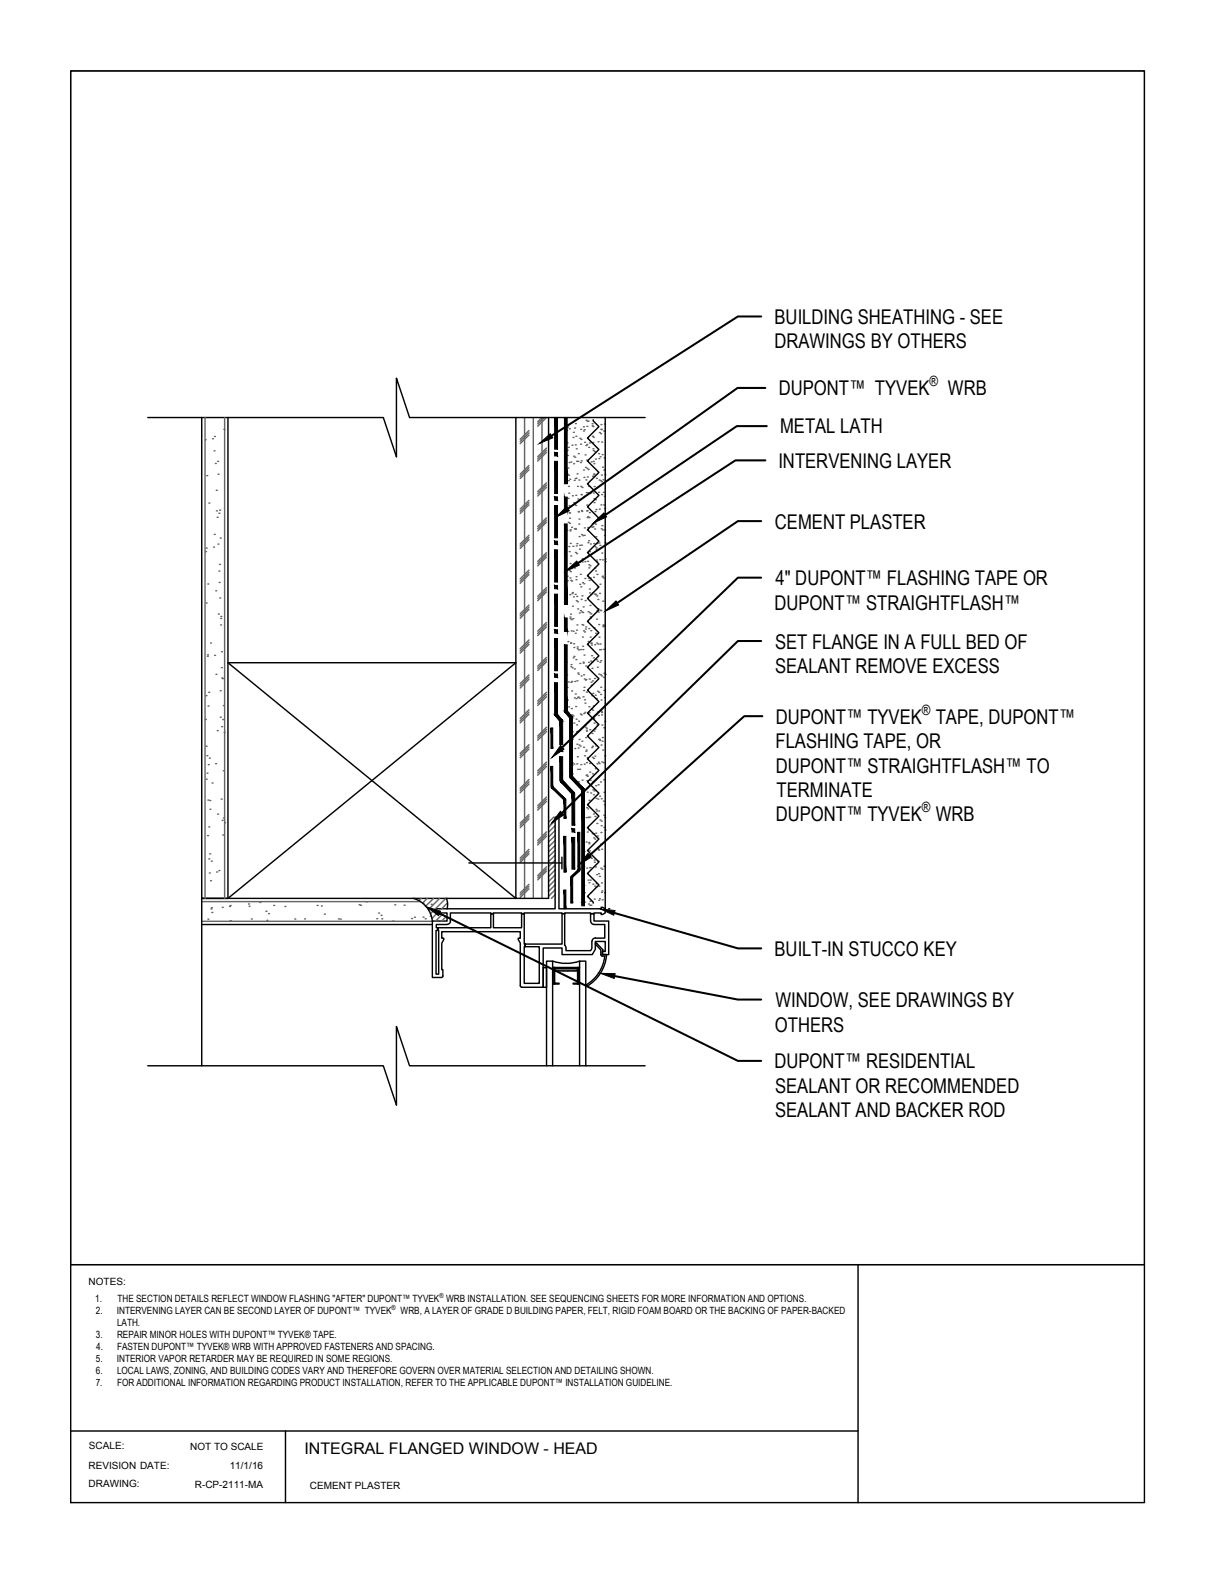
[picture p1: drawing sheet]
<svg xmlns="http://www.w3.org/2000/svg" width="216mm" height="279mm" viewBox="0 0 216 279" stroke-linecap="round" stroke-linejoin="round" font-family="sans-serif">
<!-- layer: ATI-SAM -->
<g fill="#000" stroke="#000" stroke-width=".18">
<path d="M97.7 136v3.6h.4zM97.7 136h.4v3.6z"/>
<path d="M97.7 129.2v3.6h.4zM97.7 129.2h.4v3.6z"/>
<path d="M100 148.4v6.3h.4zM100 148.4h.4v6.3z"/>
<path d="M100 141.9v3.3h.4zM100 141.9h.4v3.3z"/>
<path d="M97.8 139.7l2.3 2.3 .2-.2zM97.8 139.7l.2-.2 2.3 2.3z"/>
<path d="M101.3 155.6l.3 4.6v-4.6zM101.3 155.6l.3 4.6h-.3z"/>
<path d="M102.5 147.6v6.8h.4zM102.5 147.6h.4v6.8z"/>
<path d="M102.6 154.3l-1.1 1.4 1.3-1.2zM101.3 155.4l1.3-1.1-1.1 1.4z"/>
<path d="M100 157.9v3.3h.4zM100 157.9h.4v3.3z"/>
</g>
<path d="M97.7 129.2h.4M100 141.9h.4" fill="none" stroke="#000" stroke-width=".18"/>
<!-- layer: -ATI-WRB -->
<g fill="#000" stroke="#000" stroke-width=".18">
<path d="M98.4 74.1v5.6h.5zM98.4 74.1h.5v5.6z"/>
<path d="M98.4 96v.6h.5zM98.4 96h.5v.6z"/>
<path d="M98.4 89.7v5.7h.5zM98.4 89.7h.5v5.7z"/>
<path d="M98.4 88.1v.6h.5zM98.4 88.1h.5v.6z"/>
<path d="M98.4 81.8v5.8h.5zM98.4 81.8h.5v5.8z"/>
<path d="M98.4 80.3v.6h.5zM98.4 80.3h.5v.6z"/>
<path d="M98.4 113.3v5.7h.5zM98.4 113.3h.5v5.7z"/>
<path d="M98.4 111.7v.6h.5zM98.4 111.7h.5v.6z"/>
<path d="M98.4 105.4v5.7h.5zM98.4 105.4h.5v5.7z"/>
<path d="M98.4 103.9v.5h.5zM98.4 103.9h.5v.5z"/>
<path d="M98.4 97.5v5.8h.5zM98.4 97.5h.5v5.8z"/>
<path d="M98.4 121.1v5.7h.5zM98.4 121.1h.5v5.7z"/>
<path d="M98.4 119.6v.6h.5zM98.4 119.6h.5v.6z"/>
<path d="M99.3 134.2v4.3h.5zM99.3 134.2h.5v4.3z"/>
<path d="M99.3 132.7v.6h.5zM99.3 132.7h.5v.6z"/>
<path d="M99.3 127.9v4.2h.5zM99.3 127.9h.5v4.2z"/>
<path d="M98.5 126.9l.9 1.2 .4-.4zM98.5 126.9l.3-.3 1 1.1z"/>
<path d="M101.5 148.6v5.6h.5zM101.5 148.6h.5v5.6z"/>
<path d="M101.5 147v.6h.5zM101.5 147h.5v.6z"/>
<path d="M101.5 140.8v5.6h.5zM101.5 140.8h.5v5.6z"/>
<path d="M99.4 138.6l2.1 2.3 .4-.3zM99.4 138.6l.4-.3 2.1 2.3z"/>
</g>
<path d="M98.4 74.1h.5M99.3 127.9h.5M101.5 140.8h.5" fill="none" stroke="#000" stroke-width=".18"/>
<!-- layer: -ATI-HATCH -->
<g fill="none" stroke="#666" stroke-width=".25">
<path d="M100.4 76.1h.1M100.5 76.4h.1M100.6 78.6h.1M100.6 79.9h.1M100.7 75.8h.1M100.8 79.4h.1M101 76.1h.1M101.5 79h.1M101.7 77.6h.1M101.7 76.7h.1M101.9 75.9h.1M102.1 78.9h.1"/>
<path d="M102.1 75.1h.1M102.2 77.4h.1M102.2 79.6h.1M102.9 77.8h.1M103 78.8h.1M103 76.2h.1M103.1 77.9h.1M103.5 75.7h.1M103.5 76.5h.1M103.6 76.2h.1M103.7 78.5h.1M103.9 79h.1"/>
<path d="M104 74.6h.1M104.1 78.9h.1M104.1 75.6h.1M104.2 74.7h.1M104.3 74.7h.1M104.4 79.4h.1M104.6 78.6h.1M105 75.5h.1M105 75.2h.1M105.1 77.4h.1M105.2 78.5h.1M105.2 79.6h.1"/>
<path d="M105.2 75.7h.1M105.2 79.9h.1M105.3 77.6h.1M106.1 78.4h.1M106.3 76.7h.1M106.5 76.9h.1M106.6 75.3h.1M106.6 76.1h.1M106.7 76.2h.1M106.7 78.4h.1M107.1 76.5h.1M107.2 75.2h.1"/>
<path d="M100.5 85.1h.1M100.5 90.6h.1M100.6 94.1h.1M100.7 80.8h.1M100.7 84.1h.1M100.7 83h.1M100.8 88.4h.1M100.8 85.3h.1M100.8 92.7h.1M100.9 86.3h.1M100.9 84.3h.1M100.9 87.5h.1"/>
<path d="M100.9 97h.1M101 82h.1M101 89.7h.1M101 91h.1M101 97.9h.1M101 92.8h.1M101 91.9h.1M101.1 85h.1M101.1 94.2h.1M101.1 100h.1M101.2 94h.1M101.2 96.4h.1"/>
<path d="M101.3 98.6h.1M101.3 82h.1M101.4 93.5h.1M101.6 88h.1M101.6 96.9h.1M101.8 80.9h.1M101.8 82.3h.1M101.8 89.2h.1M101.9 85.2h.1M101.9 93.8h.1M101.9 89.5h.1M102 81.1h.1"/>
<path d="M102 84.9h.1M102 93.8h.1M102.1 98h.1M102.1 93.9h.1M102.1 89.7h.1M102.1 87.9h.1M102.2 84.8h.1M102.2 96.8h.1M102.3 81.8h.1M102.3 98.2h.1M102.3 96.4h.1M102.4 84.1h.1"/>
<path d="M102.4 86.3h.1M102.5 81.8h.1M102.5 88.5h.1M102.6 90.7h.1M102.6 80.5h.1M102.6 90.8h.1M102.7 93h.1M102.7 99.8h.1M102.7 85.2h.1M102.7 92.1h.1M102.7 95.2h.1M102.8 97.4h.1"/>
<path d="M102.8 96.7h.1M102.9 99.7h.1M103 82h.1M103 86.3h.1M103.1 87.7h.1M103.1 81.8h.1M103.1 90.6h.1M103.2 96.7h.1M103.2 94.8h.1M103.2 90.7h.1M103.2 86.5h.1M103.3 99.3h.1"/>
<path d="M103.3 99.7h.1M103.3 99.1h.1M103.4 95h.1M103.5 83.4h.1M103.6 84.7h.1M103.6 88.1h.1M103.6 95h.1M103.7 93.6h.1M103.8 99.6h.1M103.8 80.7h.1M103.9 82.9h.1M103.9 85.1h.1"/>
<path d="M104 87.4h.1M104.1 81.6h.1M104.1 90.6h.1M104.1 89.6h.1M104.1 83.1h.1M104.2 90.6h.1M104.2 91.8h.1M104.2 84.6h.1M104.2 94.1h.1M104.2 99.6h.1M104.2 87.4h.1M104.3 93.6h.1"/>
<path d="M104.3 91.6h.1M104.3 96.3h.1M104.3 83.3h.1M104.4 98.5h.1M104.4 95.9h.1M104.5 86.3h.1M104.5 91.8h.1M104.6 90.9h.1M104.6 97.9h.1M104.7 87.6h.1M104.7 96.5h.1M104.9 81.9h.1"/>
<path d="M105 93.5h.1M105.1 84.5h.1M105.2 93.5h.1M105.3 87.5h.1M105.3 81.9h.1M105.3 96.4h.1M105.3 84.1h.1M105.3 84.2h.1M105.4 82.3h.1M105.4 88.5h.1M105.4 89.2h.1M105.4 86.3h.1"/>
<path d="M105.4 80.1h.1M105.5 88.5h.1M105.5 93.8h.1M105.5 92.8h.1M105.6 90.7h.1M105.6 97h.1M105.6 93h.1M105.6 88.7h.1M105.6 81.4h.1M105.7 95.2h.1M105.7 90.4h.1M105.8 97.4h.1"/>
<path d="M105.8 97.2h.1M105.8 99.4h.1M105.8 84.8h.1M105.8 99.7h.1M105.9 96.4h.1M106.2 87.3h.1M106.2 80.5h.1M106.2 81.4h.1M106.3 96.3h.1M106.3 85.2h.1M106.3 90.3h.1M106.3 92.1h.1"/>
<path d="M106.4 99.3h.1M106.4 96.7h.1M106.5 81h.1M106.5 85.3h.1M106.6 89.6h.1M106.7 93.8h.1M106.7 84.3h.1M106.7 85.5h.1M106.7 87.7h.1M106.8 98.1h.1M106.8 93.2h.1M106.8 80.7h.1"/>
<path d="M106.9 94h.1M106.9 99.3h.1M106.9 82.9h.1M107 85.1h.1M107 87.3h.1M107.1 89.6h.1M107.1 83.4h.1M107.2 81.2h.1M107.2 91.8h.1M107.2 88h.1M107.2 94h.1M107.2 95h.1"/>
<path d="M107.3 90.2h.1M107.3 84.2h.1M107.3 96.3h.1M107.4 99.2h.1M107.4 99.6h.1M100.4 117.5h.1M100.5 119.7h.1M100.6 102.2h.1M100.6 103h.1M100.7 112h.1M100.7 113.8h.1M101 101.2h.1"/>
<path d="M101.1 105.5h.1M101.1 102.5h.1M101.1 109.7h.1M101.1 109.5h.1M101.2 101.4h.1M101.2 109h.1M101.2 114h.1M101.2 114.1h.1M101.3 103h.1M101.3 118.3h.1M101.3 117.9h.1M101.3 100.8h.1"/>
<path d="M101.3 111.9h.1M101.3 109.9h.1M101.4 103.1h.1M101.5 105.3h.1M101.5 118.5h.1M101.6 107.5h.1M101.6 105.1h.1M101.6 109.8h.1M101.7 112h.1M101.7 116.7h.1M101.7 105.9h.1M101.8 114.2h.1"/>
<path d="M101.8 114.9h.1M101.8 116.4h.1M101.9 118.7h.1M101.9 100.8h.1M102 105.4h.1M102.1 112.3h.1M102.2 117h.1M102.2 102.8h.1M102.2 102.3h.1M102.2 106.6h.1M102.3 111.8h.1M102.3 105.8h.1"/>
<path d="M102.4 110.9h.1M102.4 114.8h.1M102.4 115.1h.1M102.4 106.8h.1M102.5 108h.1M102.5 119.4h.1M102.6 115.3h.1M102.6 119.6h.1M102.8 108.7h.1M102.8 103.7h.1M102.9 117.7h.1M102.9 101.9h.1"/>
<path d="M103 108.3h.1M103 115.2h.1M103 104.1h.1M103.1 106.3h.1M103.1 119.9h.1M103.2 108.5h.1M103.2 105.7h.1M103.2 110.8h.1M103.3 113h.1M103.3 103.4h.1M103.3 114.6h.1M103.4 108.7h.1"/>
<path d="M103.4 115.2h.1M103.4 110.9h.1M103.5 117.6h.1M103.5 117.5h.1M103.5 107.7h.1M103.5 111.9h.1M103.5 119.7h.1M103.6 103.6h.1M103.6 116.2h.1M103.7 112.1h.1M103.8 102.6h.1M103.8 106.5h.1"/>
<path d="M103.8 111.6h.1M103.9 111.2h.1M103.9 118.1h.1M104.2 102.2h.1M104.3 108.5h.1M104.3 113.8h.1M104.4 102.5h.1M104.4 117.5h.1M104.5 111.5h.1M104.5 100.7h.1M104.5 100.2h.1M104.5 103h.1"/>
<path d="M104.6 104.5h.1M104.6 105.2h.1M104.6 108.7h.1M104.7 107.4h.1M104.7 100.4h.1M104.7 113h.1M104.7 102.5h.1M104.7 109.4h.1M104.7 109.7h.1M104.8 117.3h.1M104.8 111.9h.1M104.8 108.9h.1"/>
<path d="M104.8 105.5h.1M104.8 114.1h.1M104.9 114.1h.1M104.9 114.4h.1M105 116.3h.1M105 117.5h.1M105 118.6h.1M105.1 105.1h.1M105.3 116.7h.1M105.3 102.4h.1M105.4 111.4h.1M105.4 105.4h.1"/>
<path d="M105.5 114.4h.1M105.5 100.8h.1M105.6 105.4h.1M105.7 101.3h.1M105.7 112.3h.1M105.7 105.5h.1M105.8 117h.1M105.8 109.8h.1M105.9 114.1h.1M105.9 108.3h.1M105.9 101.9h.1M105.9 105.7h.1"/>
<path d="M106 117.3h.1M106 104.1h.1M106 118.4h.1M106.1 106.3h.1M106.1 114.3h.1M106.1 108h.1M106.1 108.6h.1M106.2 110.8h.1M106.2 119.6h.1M106.3 113h.1M106.4 105.3h.1M106.4 115.3h.1"/>
<path d="M106.4 117.5h.1M106.4 103.6h.1M106.5 114.2h.1M106.5 108.3h.1M106.5 119.7h.1M106.6 117.2h.1M106.6 108.3h.1M106.6 115.2h.1M106.7 119.9h.1M106.8 102.3h.1M106.9 102.2h.1M106.9 106.6h.1"/>
<path d="M106.9 111.2h.1M107 110.9h.1M107 102.5h.1M107.1 115.2h.1M107.1 119.4h.1M107.2 111.1h.1M107.4 119.6h.1M100.4 121.7h.1M100.4 122.8h.1M100.6 122h.1M100.7 124.2h.1M100.7 126.4h.1"/>
<path d="M100.8 121h.1M100.9 125.4h.1M101.3 121h.1M101.4 125.7h.1M101.4 126.9h.1M101.4 132.6h.1M101.4 122.6h.1M101.4 120.9h.1M101.4 126.8h.1M101.5 135.8h.1M101.5 129.8h.1M101.5 137.3h.1"/>
<path d="M101.6 131.1h.1M101.6 135.4h.1M101.7 127h.1M101.8 128.3h.1M101.8 135.6h.1M101.9 123.8h.1M102 132.8h.1M102 120.9h.1M102.1 123.1h.1M102.1 125.3h.1M102.2 123.9h.1M102.2 127.6h.1"/>
<path d="M102.3 129.8h.1M102.3 128.6h.1M102.3 135.5h.1M102.3 132h.1M102.4 120.8h.1M102.4 134.2h.1M102.4 129.7h.1M102.5 123.7h.1M102.5 136.5h.1M102.5 138.7h.1M102.5 123.6h.1M102.6 138.7h.1"/>
<path d="M102.6 132.7h.1M102.7 127.9h.1M102.7 132.2h.1M102.7 131.2h.1M102.8 123.8h.1M102.8 136.5h.1M102.9 132.4h.1M102.9 126.7h.1M103 135.6h.1M103.1 126.8h.1M103.2 131.5h.1M103.3 138.4h.1"/>
<path d="M103.4 123.6h.1M103.5 132.6h.1M103.5 122.5h.1M103.6 126.6h.1M103.6 121.9h.1M103.6 120.4h.1M103.6 135.6h.1M103.7 124.1h.1M103.7 134.1h.1M103.8 126.4h.1M103.8 124.7h.1M103.8 129h.1"/>
<path d="M103.8 128.6h.1M103.9 120.6h.1M103.9 130.8h.1M103.9 133.3h.1M104 137.5h.1M104 133.1h.1M104 129.5h.1M104 122.8h.1M104 129.2h.1M104 135.3h.1M104 129.7h.1M104.1 137.5h.1"/>
<path d="M104.1 138.5h.1M104.2 134.4h.1M104.2 137.7h.1M104.2 139.7h.1M104.5 125.4h.1M104.5 126.5h.1M104.5 120.5h.1M104.6 135.4h.1M104.6 129.4h.1M104.6 137h.1M104.7 138.4h.1M104.9 121h.1"/>
<path d="M104.9 121.6h.1M104.9 125.8h.1M105 125.7h.1M105 132.6h.1M105 123.4h.1M105 130.1h.1M105.1 132.4h.1M105.1 134.4h.1M105.1 120.8h.1M105.1 137.3h.1M105.1 126h.1M105.2 123h.1"/>
<path d="M105.2 138.6h.1M105.3 125.2h.1M105.3 134.5h.1M105.3 127.5h.1M105.4 129.7h.1M105.4 128.3h.1M105.5 120.4h.1M105.5 131.9h.1M105.5 134.1h.1M105.6 129.3h.1M105.6 123.3h.1M105.6 136.4h.1"/>
<path d="M105.6 138.3h.1M105.7 132.3h.1M105.8 123.9h.1M105.9 128.6h.1M105.9 135.5h.1M106 122.6h.1M106.1 126.3h.1M106.1 126.9h.1M106.1 135.2h.1M106.2 131.2h.1M106.2 122.8h.1M106.3 135.5h.1"/>
<path d="M106.3 131.2h.1M106.4 131.3h.1M106.5 123.2h.1M106.6 121.9h.1M106.6 124.2h.1M106.6 132.2h.1M106.7 126.2h.1M106.7 126.4h.1M106.7 126.8h.1M106.8 135.2h.1M106.8 128.6h.1M106.8 131.5h.1"/>
<path d="M106.9 130.8h.1M106.9 133.1h.1M107 135.3h.1M107 120.1h.1M107.1 129.1h.1M107.1 122.5h.1M107.2 123.7h.1M107.3 128h.1M107.3 134.1h.1"/>
</g>
<!-- layer: .ATI-HATCH -->
<g fill="none" stroke="#666" stroke-width=".25">
<path d="M36.4 74.1v85.3M36.4 78h.1M37.7 77.8h.1M38 80h.1M38.1 77.4h.1M39.7 76.2h.1M39.8 74.1v85.3M93.1 74.1v85.3M93.8 76.4l-1.5 1.5M93.8 76.8l-1.5 1.5M93.8 77.2l-1.5 1.5M94.6 74.1v85.3"/>
<path d="M95.4 74.8l.8-.7v85.3M96.6 74.1l-1.2 1.1M96.9 79.5l-1.5 1.5M96.9 79.9l-1.5 1.5M96.9 74.1l-1.5 1.5M36.5 97.9h.1M36.6 97.2h.1M36.7 84.4h.1M37.1 89.2h.1M37.9 97.1h.1M38 94.8h.1M38.2 82.2h.1"/>
<path d="M38.4 87h.1M38.4 90.6h.1M38.5 91.8h.1M38.6 81.8h.1M38.7 96.5h.1M38.7 84.1h.1M38.8 91h.1M39 90.5h.1M39.1 95.4h.1M93.8 82.6l-1.5 1.5M93.8 88.8l-1.5 1.5M93.8 95l-1.5 1.5"/>
<path d="M93.8 83l-1.5 1.5M93.8 89.2l-1.5 1.5M93.8 95.3l-1.5 1.6M93.8 83.3l-1.5 1.6M93.8 89.5l-1.5 1.6M93.8 95.7l-1.5 1.6M96.9 85.7l-1.5 1.5M96.9 91.9l-1.5 1.5M96.9 98.1l-1.5 1.5M96.9 86l-1.5 1.6M96.9 92.3l-1.5 1.5M96.9 98.4l-1.5 1.6"/>
<path d="M96.9 80.2l-1.5 1.6M96.9 86.5l-1.5 1.5M96.9 92.6l-1.5 1.6M96.9 98.8l-1.5 1.6M36.6 107h.1M36.8 116.4h.1M36.8 116.2h.1M36.9 103.6h.1M37.4 114.1h.1M38.1 116.3h.1M38.3 104.8h.1M38.3 119.6h.1"/>
<path d="M38.7 108.9h.1M38.8 101.3h.1M38.9 103.3h.1M38.9 100.1h.1M39 106.1h.1M39.1 110.9h.1M39.2 109.7h.1M39.2 109.4h.1M39.3 118.4h.1M39.3 115.6h.1M93.8 101.1l-1.5 1.6M93.8 107.3l-1.5 1.6"/>
<path d="M93.8 113.5l-1.5 1.6M93.8 119.7l-1.5 1.6M93.8 101.5l-1.5 1.6M93.8 107.7l-1.5 1.6M93.8 113.9l-1.5 1.6M93.8 101.9l-1.5 1.6M93.8 108.1l-1.5 1.6M93.8 114.3l-1.5 1.6M96.9 104.3l-1.5 1.5M96.9 110.4l-1.5 1.6M96.9 116.6l-1.5 1.6M96.9 104.6l-1.5 1.6"/>
<path d="M96.9 110.8l-1.5 1.6M96.9 117l-1.5 1.6M96.9 105l-1.5 1.6M96.9 111.2l-1.5 1.6M96.9 117.4l-1.5 1.5M36.4 127.6h.1M36.5 123.4h.1M36.6 132.4h.1M36.6 138.2h.1M36.7 134.1h.1M36.7 137.2h.1M36.9 125.3h.1"/>
<path d="M36.9 135.6h.1M37 122.8h.1M37.1 134.5h.1M37.6 138.9h.1M38.2 135.5h.1M38.5 129.6h.1M39.1 122.5h.1M39.1 127.2h.1M39.3 128.9h.1M39.3 120.3h.1M39.4 120.4h.1M39.5 127.6h.1"/>
<path d="M39.6 125.2h.1M39.6 136.7h.1M39.8 129.9h.1M93.8 125.9l-1.5 1.6M93.8 132.1l-1.5 1.6M93.8 138.3l-1.5 1.6M93.8 120.1l-1.5 1.6M93.8 126.3l-1.5 1.6M93.8 132.5l-1.5 1.5M93.8 138.7l-1.5 1.5M93.8 120.5l-1.5 1.6M93.8 126.7l-1.5 1.5"/>
<path d="M93.8 132.9l-1.5 1.5M93.8 139.1l-1.5 1.5M96.9 122.8l-1.5 1.6M96.9 129l-1.5 1.6M96.9 135.2l-1.5 1.5M96.9 123.2l-1.5 1.6M96.9 129.4l-1.5 1.5M96.9 135.6l-1.5 1.5M96.9 123.6l-1.5 1.5M96.9 129.8l-1.5 1.5M96.9 136l-1.5 1.5M105.7 139.4h.1"/>
<path d="M106.1 139.2h.1M106.5 138.7h.1M107.1 138.3h.1M35.8 159.9h38.8M36.8 148.2h.1M36.9 141.9h.1M37 146.7h.1M37 152.4h.1M37.1 154.9h.1M37.2 151.5h.1M37.2 142h.1M37.2 143.6h.1"/>
<path d="M37.4 156.2h.1M37.5 152.8h.1M38.4 154.7h.1M38.6 144.4h.1M38.8 154.4h.1M39.2 141.8h.1M39.4 145.5h.1M39.5 148.1h.1M39.6 145.1h.1M39.8 146h.1M65 160h.1M73.6 159.4h-.1"/>
<path d="M74.7 159.4l-.4 .4M75.8 159.4l-.8 .8M76.9 159.4l-1.4 1.3M78 159.4l-2 2M79.1 159.4l-2.7 2.7M93.8 144.5l-1.5 1.5M93.8 150.7l-1.5 1.5M93.8 156.9l-1.5 1.5M93.8 144.9l-1.5 1.5M93.8 151.1l-1.5 1.5M93.8 157.3l-1.5 1.5M93.8 145.3l-1.5 1.5"/>
<path d="M93.8 151.5l-1.5 1.5M93.8 157.7l-1.5 1.5M96.9 141.4l-1.5 1.5M96.9 147.6l-1.5 1.5M96.9 153.8l-1.5 1.5M96.9 141.8l-1.5 1.5M96.9 148l-1.5 1.5M96.9 154.2l-1.5 1.5M96.9 142.2l-1.5 1.5M96.9 148.4l-1.5 1.5M96.9 154.5l-1.5 1.6M97.3 145h.1"/>
<path d="M98.2 145l-.9 .9M98.5 152.6l-1.2 1.1M98.5 146.5l-1.2 1.1M98.5 145.6l-1.2 1.1M98.5 147.3l-1.2 1.2M98.5 148.2l-1.2 1.2M98.5 149.1l-1.2 1.1M98.5 150l-1.2 1.1M98.5 150.8l-1.2 1.2M98.5 151.7l-1.2 1.2M98.5 153.5l-1.2 1.1M98.5 154.3l-1.2 1.2"/>
<path d="M98.5 155.2l-1.2 1.2M98.5 156.1l-1.2 1.2M98.5 157l-1.2 1.1M98.5 157.8l-1.2 1.2M98.5 158.7l-.7 .7M103.2 159.6h.1M103.2 159.3h.1M103.5 148.1h.1M103.5 142.1h.1M103.5 146.8h.1M103.6 153.7h.1M103.6 157.1h.1"/>
<path d="M103.6 151.1h.1M103.7 158.4h.1M104 149.4h.1M104 145h.1M104.1 143.3h.1M104.1 154h.1M104.2 140.5h.1M104.2 147.6h.1M104.2 151.8h.1M104.3 142.8h.1M104.3 143.5h.1M104.3 145h.1"/>
<path d="M104.3 156.1h.1M104.4 145h.1M104.4 147.2h.1M104.4 152h.1M104.5 149.4h.1M104.5 149.7h.1M104.5 142h.1M104.5 156.6h.1M104.6 151.7h.1M104.6 150.9h.1M104.6 153.9h.1M104.6 145h.1"/>
<path d="M104.7 159.9h.1M104.7 156.1h.1M104.7 153.9h.1M104.8 158.4h.1M104.8 140.7h.1M104.9 152.3h.1M105.1 147.9h.1M105.2 156.9h.1M105.2 140.1h.1M105.3 141h.1M105.3 144.4h.1M105.3 147.9h.1"/>
<path d="M105.3 148.6h.1M105.4 140.3h.1M105.4 152.6h.1M105.4 159.5h.1M105.4 153h.1M105.5 157.2h.1M105.5 148.9h.1M105.6 144.8h.1M105.6 153.8h.1M105.7 147.8h.1M105.7 157.4h.1M105.7 143.6h.1"/>
<path d="M105.7 141.6h.1M105.8 156.8h.1M105.8 143.9h.1M105.8 155.2h.1M105.9 146.1h.1M106 148.3h.1M106 150.5h.1M106.1 141.8h.1M106.1 152.8h.1M106.1 150.7h.1M106.2 155h.1M106.2 143.9h.1"/>
<path d="M106.2 159.7h.1M106.2 150.8h.1M106.2 157.2h.1M106.3 159.4h.1M106.3 155.5h.1M106.4 141.2h.1M106.4 145.5h.1M106.5 149.8h.1M106.6 154h.1M106.6 147.7h.1M106.7 141.7h.1M106.7 146.5h.1"/>
<path d="M106.7 145.7h.1M106.7 156.6h.1M106.7 158.3h.1M106.7 150.7h.1M106.8 158.1h.1M106.8 154.2h.1M106.8 159.6h.1M107 142.1h.1M107.1 144.6h.1M107.1 140.6h.1M107.1 146.8h.1M107.2 153.7h.1"/>
<path d="M107.2 153.6h.1M107.2 142.8h.1M107.3 158.4h.1M107.3 145h.1M107.4 147.2h.1M35.8 163.4h40.9M36.9 163.1h.1M37.4 161.2h.1M37.5 161h.1M37.6 161.9h.1M39.4 161h.1M40.7 160.8h.1"/>
<path d="M40.8 160.6h.1M40.8 163.3h.1M44.1 160.4h.1M44.2 160.8h.1M44.6 163h.1M46.1 160.1h.1M47.2 161.7h.1M47.3 163.3h.1M47.6 162.1h.1M48.5 160.6h.1M50.5 160.8h.1M52.3 163h.1"/>
<path d="M54 163h.1M56.3 160.6h.1M57 160.7h.1M57.5 162.2h.1M60 163h.1M60.4 163.1h.1M63.7 160.5h.1M64 160.6h.1M66.8 163h.1M67.2 162h.1M67.6 162.4h.1M67.7 163h.1"/>
<path d="M69.7 163.4h.1M70 160.5h.1M71.7 160.6h.1M73 162.9h.1M73.5 162.7h.1M75 162.7h.1M75 160.2h.1M75.4 163h.1M76.3 162.5h.1M76.5 160.4h.1M77.5 162.1l-.9 .8M78.7 162l-1.5 1.4"/>
<path d="M79.3 162.4l-1 1M79.4 160.2l-1.1 1.1M98.4 171.8l.2 .1M98.5 172l.1 .1M98.7 172l.2 .1M98.7 171.8h.1M98.8 172.2h.1M98.9 171.9l.2 .1M99 172.2h.2M99.2 171.8l.1 .1M99.3 172.1l.1 .1M99.4 171.8l.2 .1"/>
<path d="M99.5 172l.1 .1M99.7 172h.2M99.8 171.8h.1M99.8 172.2h.1M100 171.9l.1 .1M100 172.1l.2 .1M100.2 171.8l.2 .1M100.3 172.1l.1 .1M100.5 171.8l.1 .1M100.5 172l.2 .1M100.6 172.2h.1M100.7 171.9l.2 .1"/>
<path d="M100.8 172.2h.1M100.8 171.8h.1M101 171.9l.1 .1M101 172.1l.2 .1M101.2 171.8l.2 .1M101.3 172l.1 .1M101.5 171.8h.1M101.5 172l.2 .1M101.6 172.2h.1M101.8 171.9l.1 .1M101.8 172.2h.2M102 171.9h.1"/>
<path d="M102.1 172.1l.1 .1M102.2 171.8l.2 .1M102.3 172l.2 .1M103.1 160.1h.1M103.7 160h.1M104.4 160.4h.1M104.6 160.6h.1M104.8 160.6h.1"/>
</g>
<!-- layer: .ATI-DETAIL -->
<g fill="#000" stroke="#000" stroke-width=".18">
<path d="M100.1 88.2v2.4h.5zM100.1 88.2h.5v2.4z"/>
<path d="M100.1 74.1v11.7h.5zM100.1 74.1h.5v11.7z"/>
<path d="M100.1 109.6v2.4h.5zM100.1 109.6h.5v2.4z"/>
<path d="M100.1 92.9v14.3h.5zM100.1 92.9h.5v14.3z"/>
<path d="M100.1 114.4v11.7h.5zM100.1 114.4h.5v11.7z"/>
<path d="M101 127.3v10.5h.6zM101 127.3h.6v10.5z"/>
<path d="M100.2 126.3l.9 1.2 .4-.3zM100.2 126.3l.4-.3 .9 1.2z"/>
<path d="M101.1 138l2.2 2.3 .3-.4zM101.1 138l.4-.4 2.1 2.3z"/>
<path d="M103.2 140.1v20.6h.5zM103.2 140.1h.5v20.6z"/>
</g>
<path d="M100.1 74.1h.5" fill="none" stroke="#000" stroke-width=".18"/>
<g fill="none" stroke="#000" stroke-width=".25">
<path d="M26.2 74.1h41.8l2.3 6.9v-13.9l2.4 7h41.7M35.8 74.1v85.3h4.6M40.4 74.1v85.3M91.5 74.1v85.3h5.8v-85.3M105.2 74.5v.2l1 1-2 2 2 2-2 2.1 2 2-2 2 2 2.1-2 2 2 2-2 2.1 2 2-2 2 2 2.1-2 2 2 2-2 2.1 2 2-2 2 2 2.1-2 2 2 2-2 2.1 2 2-2 2 2 2.1-2 2 2 2-2 2.1 2 2-2 2 2 2.1-2 2 2 2-2 2.1 2 2-2 2 2 2.1-2 2 2 2-2 2 2 2.1-2 2 1 1v.2M107.4 74.1v87.1M40.4 159.4l51.1-41.8h-51.1l51.1 41.8h-55.7v29.7M73.3 159.4a4.7 4.7 0 0 1 3.4 4M79.2 159.4l.2 1.1-.1 .7M83.2 153.1h16.5M99.7 152v2.1M35.8 164h40.9"/>
<path d="M78.6 173.1v-1.1h-.2v-4.7l.3-.6v-.3h-.3v-1.1h13.9v1.1h-.4v.3l.4 .6v7.6l.3 .2M79.3 164h-1.9v.6h.3v.4h-.3v7.8h.4l-.1-8.2h9.4v-2.5h.4v2.5h5v-2.5h.5v5.4h.2v.4h-.2v6.5h2.7v-6.5h-2.5v-.4h6.5v-5.4h.5v5.6a.96 .96 0 0 1 .2 .9h4.4l.2-.4v-1.2M79.9 163.4a.6 .6 0 0 1-.6 .6M96.4 171.7h.6v3.4h-.6zM98 174.6h.4M98 171.6h4.8M98.1 170.5a7.1 7.1 0 0 0 4.7 0M98.2 171.7v2.8M98.3 174.5l.1 .1h.8v-.2h-.8v-2.6h4.1v2.6h-.8v.2l.9-.1M98.4 171.6l-.1 .1M98.4 171.8h4.1v.4h-4.1zM102.5 174.6h.3"/>
<path d="M102.5 171.6l.1 .1v2.8M104 174.7a6.8 6.8 0 0 0 3.3-5.1l-.7-.1v-1l-.9-1v-.2h.2l1.1 1.3-.1 .1v.6h.6a6.6 6.6 0 0 1-3.4 5.7M104 174.7l-.1 .2 .2 .1M104.1 175h.1M104.8 163.4v-1.3h.6v1.3h2.6v5.9h-.9a.29 .29 0 0 1-.2-.3 .29 .29 0 0 1 .2-.2M104.8 163.4a.6 .6 0 0 0 .6 .6M105.4 164h1.9v2.4h-1.7M105.6 166.4a.6 .6 0 0 0-.6 .6M107.1 168.8h.3v-1.8h-1.8v1.4l-.5 .9h-5.4v-1.1h-3.3v6.9h-3.8M107.4 161.2l-.5-.3h-.2v.3h-7.5v-16.2h-.7v16.2h-21.2v.8l.5 .2h.2v-.2h1.3v1.4h-2.6v10h1.6l.3-.3M107.4 161.2v.8l-.5 .2h-.2v-.2h-1.3v.1h-.6v-.1h-4.6v.1h-.5v-.1h-6.7v.1h-.5v-.1h-5v.1h-.4v-.1h-7.2v1.4M108 161.2h.1"/>
<path d="M26.2 189.1h41.8l2.3 6.9v-13.9l2.4 7h41.7M97 189.1v-18.6h1v18.6M102.8 189.1v-18.6h1.1v18.6"/>
</g>
<!-- layer: .ATI-TEXT -->
<path d="M95.7 78.7l1.9-1.8 .5 .8zM98.7 91.7l1.8-1.8 .5 .7zM105.2 92.8l1.9-1.8 .5 .7zM100.4 101.3l1.9-1.8 .5 .8zM107.4 108.4l1.9-1.8 .4 .7zM99.5 132.3l.5 .6-2.1 1.5zM99.4 143.9l.6 .6-2.1 1.5zM104.3 151.4l.6 .6-2.2 1.4zM75.6 160.9l2.5 .7-.3 .8zM106.5 161.2l2.6 .3-.2 .9zM106.5 172.7h2.6l-.1 .9z" fill="#000" stroke="#000" stroke-width=".18"/>
<path d="M135 56.1h-4.1l-33.1 21.2M135.8 68.8h-5l-30.1 21.4M136 75.6h-5.3l-23.3 15.8M135 92.4h-4.1l-21.4 14.6M135.8 81.7h-5.3l-28 18.2M135 102.5h-4.1l-31.1 30.1M135 113.7h-4.1l-31.2 30.5M135.2 127h-3.2l-27.4 24.7M77.9 162l53 26.2h4.1M109 162l21.9 6.2h4.1M109 173.2l21.9 4.1h4.1" fill="none" stroke="#000" stroke-width=".36"/>
<!-- layer: 0 -->
<path d="M12.5 12.6h190.5v211.8h-190.5z" fill="none" stroke="#000" stroke-width=".18"/>
<path d="M12.5 12.6h190.5v254h-190.5zM12.5 224.4h190.5M152.2 224.4v42.2M12.5 253.9h139.7M50.6 253.9v12.7" fill="none" stroke="#000" stroke-width=".25"/>
<g font-size="3.6">
<text x="137.4" y="57.5">BUILDING SHEATHING - SEE</text>
<text x="137.4" y="61.8">DRAWINGS BY OTHERS</text>
<text x="138.1" y="70.1">DUPONT™ TYVEK</text>
<text x="168.2" y="70.1">WRB</text>
<text x="138.4" y="76.9">METAL LATH</text>
<text x="138.1" y="83">INTERVENING LAYER</text>
<text x="137.5" y="93.8">CEMENT PLASTER</text>
<text x="137.6" y="103.8">4&quot; DUPONT™ FLASHING TAPE OR</text>
<text x="137.4" y="108.1">DUPONT™ STRAIGHTFLASH™</text>
<text x="137.5" y="115">SET FLANGE IN A FULL BED OF</text>
<text x="137.5" y="119.4">SEALANT REMOVE EXCESS</text>
<text x="137.6" y="128.4">DUPONT™ TYVEK TAPE, DUPONT™</text>
<text x="137.6" y="132.7">FLASHING TAPE, OR</text>
<text x="137.6" y="137.1">DUPONT™ STRAIGHTFLASH™ TO</text>
<text x="137.8" y="141.4">TERMINATE</text>
<text x="137.6" y="145.7">DUPONT™ TYVEK WRB</text>
<text x="137.4" y="169.6">BUILT-IN STUCCO KEY</text>
<text x="137.6" y="178.6">WINDOW, SEE DRAWINGS BY</text>
<text x="137.5" y="183">OTHERS</text>
<text x="137.4" y="189.5">DUPONT™ RESIDENTIAL</text>
<text x="137.5" y="193.9">SEALANT OR RECOMMENDED</text>
<text x="137.5" y="198.2">SEALANT AND BACKER ROD</text>
</g>
<text font-size="2.8" x="54" y="257.9">INTEGRAL FLANGED WINDOW - HEAD</text>
<g font-size="2.5">
<text x="164.9" y="68.5">®</text>
<text x="163.5" y="126.8">®</text>
<text x="163.5" y="144.1">®</text>
</g>
<g font-size="1.8">
<text x="15.7" y="227.9">NOTES:</text>
<text x="16.9" y="231">1.</text>
<text x="17" y="233.1">2.</text>
<text x="20.7" y="233.1">INTERVENING LAYER CAN BE SECOND LAYER OF DUPONT™ TYVEK</text>
<text x="20.8" y="231">THE SECTION DETAILS REFLECT WINDOW FLASHING &quot;AFTER&quot; DUPONT™ TYVEK WRB INSTALLATION. SEE SEQUENCING SHEETS FOR MORE INFORMATION AND OPTIONS.</text>
<text x="71.1" y="233.1">WRB, A LAYER OF GRADE D BUILDING PAPER, FELT, RIGID FOAM BOARD OR THE BACKING OF PAPER-BACKED</text>
<text x="17" y="237.3">3.</text>
<text x="17.1" y="239.5">4.</text>
<text x="20.8" y="235.2">LATH.</text>
<text x="20.8" y="237.3">REPAIR MINOR HOLES WITH DUPONT™ TYVEK® TAPE.</text>
<text x="20.8" y="239.5">FASTEN DUPONT™ TYVEK® WRB WITH APPROVED FASTENERS AND SPACING.</text>
<text x="17" y="245.9">7.</text>
<text x="17" y="241.6">5.</text>
<text x="17" y="243.8">6.</text>
<text x="20.7" y="241.6">INTERIOR VAPOR RETARDER MAY BE REQUIRED IN SOME REGIONS.</text>
<text x="20.8" y="243.8">LOCAL LAWS, ZONING, AND BUILDING CODES VARY AND THEREFORE GOVERN OVER MATERIAL SELECTION AND DETAILING SHOWN.</text>
<text x="20.8" y="245.9">FOR ADDITIONAL INFORMATION REGARDING PRODUCT INSTALLATION, REFER TO THE APPLICABLE DUPONT™ INSTALLATION GUIDELINE.</text>
<text x="15.8" y="257.1">SCALE:</text>
<text x="33.7" y="257.1">NOT TO SCALE</text>
<text x="15.7" y="260.5">REVISION DATE:</text>
<text x="15.7" y="263.8">DRAWING:</text>
<text x="34.6" y="263.9">R-CP-2111-MA</text>
<text x="40.8" y="260.6">11/1/16</text>
<text x="55" y="264.2">CEMENT PLASTER</text>
</g>
<g font-size="1.2">
<text x="69.5" y="232.3">®</text>
<text x="77.9" y="230.2">®</text>
</g>
</svg>
